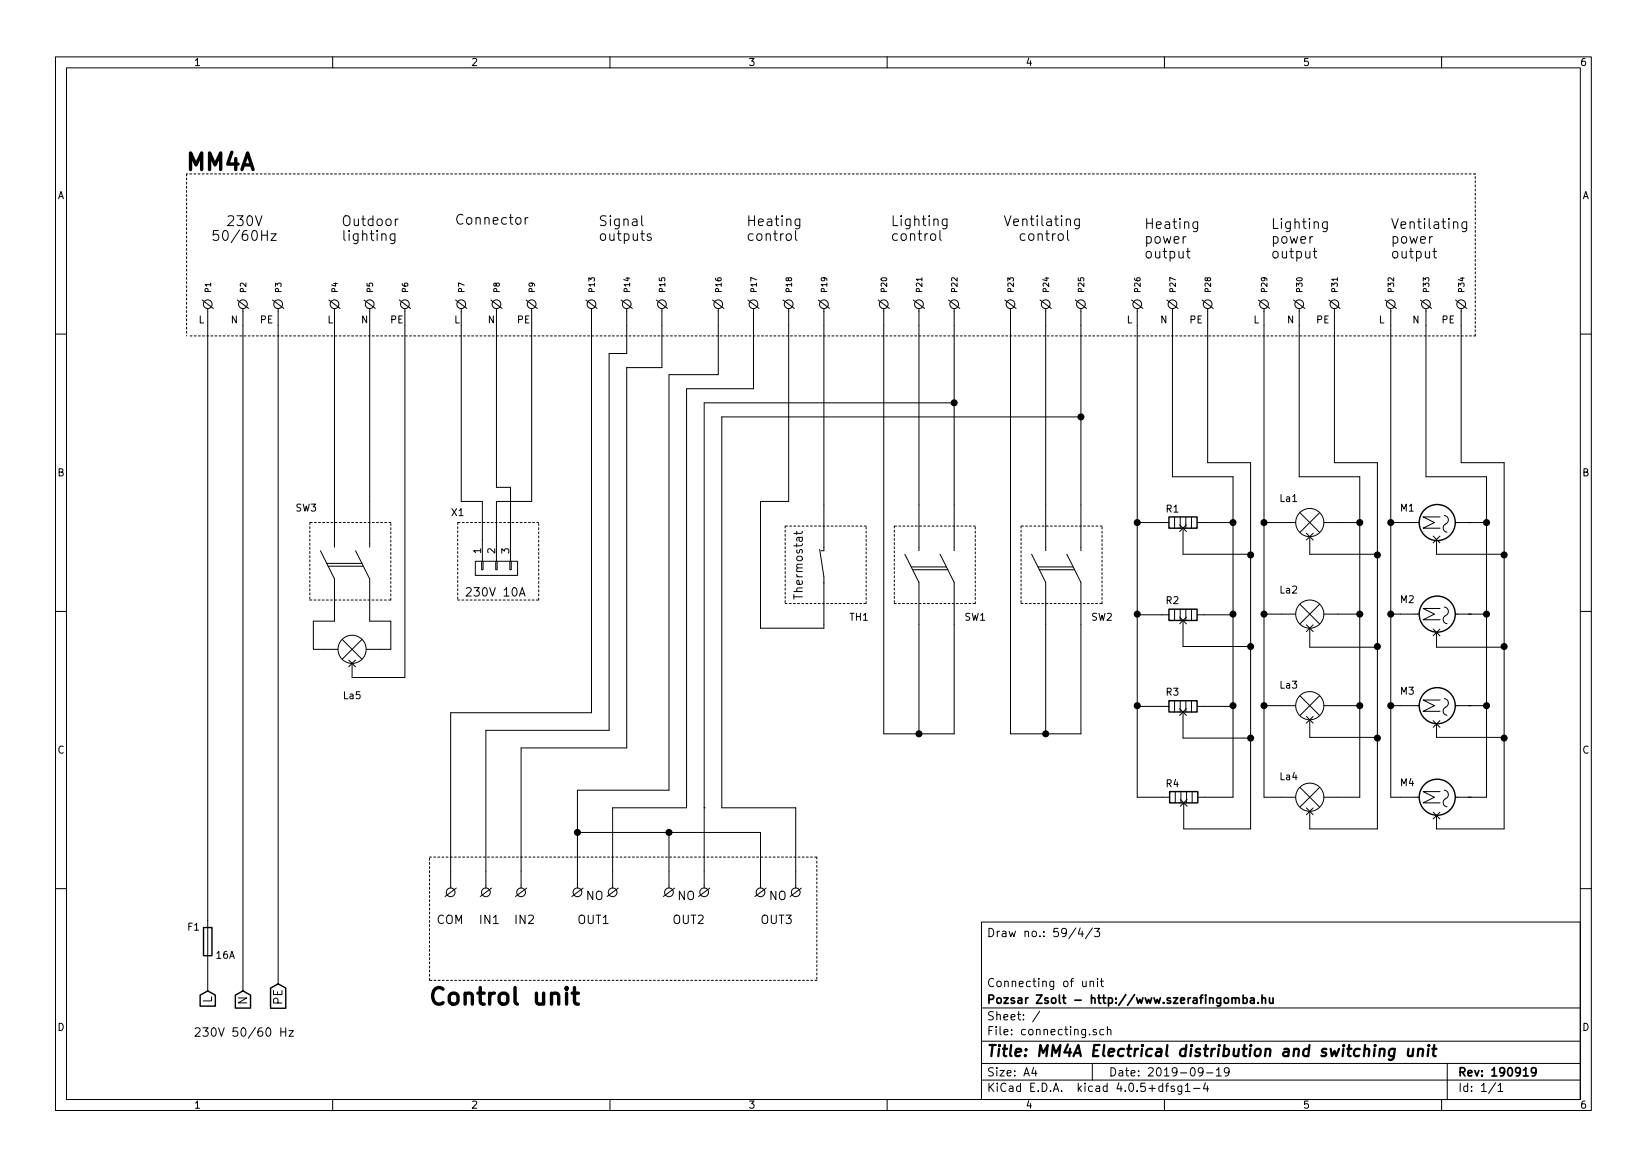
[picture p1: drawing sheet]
<svg xmlns="http://www.w3.org/2000/svg" width="297mm" height="210mm" viewBox="0 0 297 210" stroke-linecap="round" stroke-linejoin="round" font-family="sans-serif">
<g fill="none" stroke="#000" stroke-width=".18">
<path d="M10 10.3h277v189.9h-277zM12 12.2h273v186.1h-273zM60 10.3v1.9M110 10.3v1.9M160 10.3v1.9M210 10.3v1.9M260 10.3v1.9M46.1 38.9l.6 1.8 .5-1.8M71.8 39.5l-.3 .1-.2 .2M94.7 39.2v1.2M95.2 39.2l-.3 .1-.2 .3M115.7 38.9v1.5l.3 .3"/>
<path d="M144.2 39.5v1.4a.49 .49 0 0 1-.7 .3M144.2 39.6h-.6l-.2 .2v.5a.56 .56 0 0 0 .7 .4l.1-.1M170.8 39.5v1.4a.49 .49 0 0 1-.8 .3M170.8 39.6h-.7l-.2 .2v.5a.56 .56 0 0 0 .7 .4l.2-.1M194.7 39.5v1.4a.49 .49 0 0 1-.8 .3M194.7 39.6h-.7l-.2 .2v.5a.56 .56 0 0 0 .7 .4l.2-.1M216 40v1.4a.49 .49 0 0 1-.8 .3M239.4 40v1.4a.49 .49 0 0 1-.8 .3M264.5 40v1.4a.49 .49 0 0 1-.7 .3M36.4 54.1l2.1 1.5M37.5 55.6v123.1M42.8 54.1l2 1.5"/>
<path d="M43.8 55.6v123.1M47.2 42.4h1M48.2 41.6v1.8M48.9 42.2h.9l-.9 1.2h.9M49.1 54.1l2.1 1.5M50.2 55.6v121.8M59.3 54.1l2 1.5M60.3 55.6v42.4M65.7 54.1l2 1.5M66.7 55.6v42.4M71.2 42.2v1.4a.49 .49 0 0 1-.7 .3M71.2 42.2h-.7l-.1 .3v.5a.56 .56 0 0 0 .6 .4l.2-.1"/>
<path d="M72 54.1l2 1.5M73 55.6v66.6h-9.5v-2.6M82.2 54.1l2 1.5M83.2 55.6v34.8h3.8v10.8M88.5 54.1l2.1 1.5M89.5 55.6v32.3h2.6v13.3M94.9 54.1l2 1.5M95.9 55.6v34.8h-6.4v10.8M105.7 54.1l2 1.5M106.7 55.6v72.9h-25.4v31.6M112 54.1l2 1.5M113 55.6v8.1h-3.1v68h-22.3v28.4"/>
<path d="M117.4 42.2h-.4l-.3 .2 .1 .3 .6 .1v.5l-.2 .1-.5-.1M118.4 54.1l2 1.5M119.4 55.6v10.7h-6.4v68.6h-19v25.2M128.5 54.1l2.1 1.5M129.5 55.6v12h-8.9v74.9h-16.5v17.6M134.9 54.1l2 1.5M135.9 55.6v14.5h-12.1v75.6h-13.3v14.4M141.2 54.1l2.1 1.5M142.2 55.6v34.8h-5v22.9h11.4v-9.3l-.8-4.9M143.5 41.6v1.5l.2 .3M147.6 54.1l2 1.5M148.6 55.6v43.1"/>
<path d="M158.4 54.1l2 1.5M159.4 55.6v76.7h12.7v-27.3l-2.6-5.1M164.7 54.1l2.1 1.5M165.7 55.6v43.1M169.5 41.6v1.5l.3 .3M171.1 54.1l2 1.5M172.1 55.6v43.1M181.2 54.1l2.1 1.5M182.2 55.6v76.7h12.7v-27.3l-2.5-5.1M187.6 54.1l2 1.5M188.6 55.6v43.1M191 42.2a.49 .49 0 0 1 .8 .3l-.1 .7a.49 .49 0 0 1-.5 .2 .49 .49 0 0 1-.4-.4v-.5z"/>
<path d="M192.5 41.6v1.5l.3 .3M193.9 54.1l2.1 1.5M194.9 55.6v43.1M204.1 54.1l2 1.5M205.1 55.6v88.2h5.8M210.4 54.1l2.1 1.5M211.5 55.6v30.4h10.9v57.8h-6.4M214 45.3h.6M214.2 44.7v1.6l.4 .2M216 40.1h-.7l-.2 .2v.5a.56 .56 0 0 0 .7 .4l.2-.1M216.8 54.1l2 1.5M217.8 55.6v27.8h7.8v66.1h-12.1v-4.5"/>
<path d="M226.9 54.1l2.1 1.5M228 55.6v88.2h5.7M233.3 54.1l2 1.5M234.3 55.6v30.4h10.9v57.8h-6.4M236.8 45.3h.7M237.1 44.7v1.6l.4 .2M239.4 40.1h-.7l-.2 .2v.5a.56 .56 0 0 0 .7 .4l.2-.1M239.6 54.1l2.1 1.5M240.7 55.6v27.8h7.7v66.1h-12.2v-3.2M249.8 54.1l2 1.5M250.8 55.6v88.2h5.2M256.2 54.1l2 1.5"/>
<path d="M257.2 55.6v30.4h10.9v57.8h-5.6M258.4 45.3h.7M258.7 44.7v1.6l.4 .2M262.5 54.1l2 1.5M263.5 55.6v27.8h7.8v66.1h-12.2v-2.4M264.5 40.1h-.7l-.1 .2v.5a.56 .56 0 0 0 .6 .4l.2-.1M10 60.2h2M172.1 72.6h-45.1v87.5M194.9 75.2h-64.7v70.5h13.3v14.4M285 60.2h2M57.8 99.3l2.5 5.1v7.6h-3.8v5.1h4.5M60.3 98v.7z"/>
<path d="M64.1 99.3l2.6 5.1v7.6h3.8v5.1h-4.5M66.7 98v.7zM143.7 95.8v.6M144.7 95.8l-.2 .4h-1.3M148.1 99.3h.5M148.6 98.7v.6zM163.2 99.9l2.5 5.1v27.3M165.7 98.7v.6zM172.1 98.7v.6zM186.1 99.9l2.5 5.1v27.3M188.6 98.7v.6zM194.9 98.7v.6z"/>
<path d="M205.1 94.2h5.7M211.8 93.2v2M212.8 94.6l1.2 1.3M212.9 93.2v2M213.4 95.5v4.4h12.2M213.9 93.2v2M214 94.6l-1.2 1.3M214.9 93.2v2M215.9 94.2h6.5M228 94.2h5.7M234.4 92.5l3.6 3.5M235.6 96.2l1.2 1.2"/>
<path d="M236.2 97v2.9h12.2M236.8 96.2l-1.2 1.2M238 92.5l-3.6 3.5M238.8 94.2h6.4M250.8 94.2h5.2M258.5 96.7l1.2 1.2M259.1 97.5v2.4h12.2M259.7 96.7l-1.2 1.2M259.7 93.2h-3l2 1-2 1h3M260.5 93a.82 .82 0 0 1 .7 .7 .82 .82 0 0 1-.6 .9 .79 .79 0 0 0-.3 .8 .79 .79 0 0 0 .7 .6M262.5 94.2h5.6M10 110.3h2"/>
<path d="M58.9 101.6h6.4M59.2 102.1h6.3M61.7 115.3l3.6 3.6M62.9 119l1.2 1.2M64.1 119l-1.2 1.2M65.3 115.3l-3.6 3.6M85.7 101.2h7.6v2.6h-7.6zM86.9 101.2h.2v1.5h-.2zM89.4 101.2h.3v1.5h-.3zM91.9 101.2h.3v1.5h-.3zM93.7 107.5l.5-1.5 .5 1.5M93.8 107.1h.7"/>
<path d="M164.3 102.2h6.4M164.6 102.7h6.3M187.2 102.2h6.3M187.5 102.7h6.3M205.1 110.9h5.7M211.8 109.8v2.1M212.8 111.3l1.2 1.2M212.9 109.8v2.1M213.4 112.1v4.5h12.2M213.9 109.8v2.1M214 111.3l-1.2 1.2M214.9 109.8v2.1"/>
<path d="M215.9 110.9h6.5M228 110.7h5.7M234.4 109l3.6 3.5M235.6 112.7l1.2 1.2M236.2 113.3v3.4h12.2M236.8 112.7l-1.2 1.2M238 109l-3.6 3.5M238.8 110.7h6.4M250.8 110.7h5.2M258.5 113.4l1.2 1.2M259.1 114v2.7h12.2M259.7 113.4l-1.2 1.2"/>
<path d="M259.7 109.7h-3l2 1-2 1.1h3M260.5 109.5a.82 .82 0 0 1 .7 .7 .82 .82 0 0 1-.6 .9 .79 .79 0 0 0-.3 .8 .79 .79 0 0 0 .7 .6M262.5 110.7h5.6M285 110.3h2M205.1 127.4h5.7M211.8 126.4v2M212.8 127.8l1.2 1.2M212.9 126.4v2M213.4 128.6v4.5h12.2M213.9 126.4v2M214 127.8l-1.2 1.2M214.9 126.4v2"/>
<path d="M215.9 127.4h6.5M228 127.2h5.7M234.4 125.5l3.6 3.5M235.6 129.2l1.2 1.2M236.2 129.8v3.2h12.2M236.8 129.2l-1.2 1.2M238 125.5l-3.6 3.5M238.8 127.2h6.4M250.8 127.2h5.2M258.5 129.9l1.2 1.3M259.1 130.6v2.4h12.2M259.7 129.9l-1.2 1.3"/>
<path d="M259.7 126.2h-3l2 1-2 1.1h3M260.5 126a.82 .82 0 0 1 .7 .8 .82 .82 0 0 1-.6 .8 .79 .79 0 0 0-.3 .8 .79 .79 0 0 0 .7 .6M262.5 127.2h5.6M104.1 150.1h33.1v10M120.6 150.1v10M127 145.7h.1M212 142.7v2.1M212.9 144.2l1.2 1.2M213 142.7v2.1M214 142.7v2.1M214.1 144.2l-1.2 1.2M215 142.7v2.1"/>
<path d="M234.4 142l3.6 3.5M235.6 145.7l1.2 1.2M236.8 145.7l-1.2 1.2M238 142l-3.6 3.5M258.5 146.5l1.2 1.2M259.7 146.5l-1.2 1.2M259.7 142.7h-3l2 1.1-2 1h3M260.5 142.5a.82 .82 0 0 1 .7 .8 .82 .82 0 0 1-.6 .8 .79 .79 0 0 0-.3 .8 .79 .79 0 0 0 .7 .6M10 160.2h2M82.3 160.1l-2 1.6M88.6 160.1l-2 1.6M95 160.1l-2 1.6"/>
<path d="M105.2 160.1l-2.1 1.6M111.5 160.1l-2 1.6M121.7 160.1l-2.1 1.6M128 160.1l-2 1.6M138.2 160.1l-2.1 1.6M144.5 160.1l-2 1.6M177 166.3h108v32h-108zM194 167.3l-1.2 2M194.8 167.3l-.3 1.1h.9M195.2 167.9v1M195.2 176.9l.1 .9 .4 .1 .2-.1M195.9 176.9v1"/>
<path d="M196.6 177.1l.2-.2 .4 .1v.9M196.6 176.9v1M197 167.3l-1.2 2M197.4 167.4h.9l-.5 .6 .4 .1v.7l-.2 .1-.6-.1M197.9 176.4v.2M197.9 176.9v1M198.5 176.9h.5M198.7 176.4v1.3l.3 .2M285 160.2h2M50.6 185.3v1.6M50.6 186.1h.9M51.5 185.3v1.6"/>
<path d="M52.1 185.8h.8l-.8 1.1h.8M60 198.3v1.9M110 198.3v1.9M160 198.3v1.9M177 194.8h108M177 191.8h108M177 187.8h108M177 181.8h108M186.4 192.5l-.3 1h.9M186.8 193v1M187.5 182.3l-1.3 2M197 191.8v3"/>
<path d="M197.7 185.7a.37 .37 0 0 0-.6 .1l.1 .2 .5 .2 .1 .1-.2 .3-.5-.1M199.1 185.7l-.5-.1-.3 .3 .1 .6 .2 .1 .5-.1M199.7 185.7l.2-.1 .4 .1 .1 .9M199.7 185.1v1.5M210 198.3v1.9M210.2 195.8h.6M210.8 195.3l-.4 .2v1.3M211.8 195.9a.37 .37 0 0 0-.6 .1l.1 .3 .5 .1 .1 .1-.3 .3-.4-.1M213.1 195.8v1.4l-.2 .1h-.4M213.1 195.9l-.4-.1-.3 .3 .1 .6 .2 .1 .4-.1M213.8 195.8l.4-.5v1.5M213.8 196.8h.8"/>
<path d="M215.3 196.3h1.1M217 193.2l-.3 .3h-.3l-.3-.3v-.4l.2-.2 .4-.1 .2 .2a1.19 1.19 0 0 1-.2 1.2l-.4 .1M217.4 195.2l-.4 1.1h1M217.6 193.5h1.1M217.8 195.8v1M219.4 193l.4-.5v1.5M219.4 194h.8M221.7 193.2l-.3 .3h-.3l-.3-.3v-.4l.2-.2 .4-.1 .2 .2a1.19 1.19 0 0 1-.2 1.2l-.4 .1M260 198.3v1.9M261 191.8v6.5M269.7 195.2l-1.2 2M270.2 195.8l.4-.5v1.5"/>
<path d="M270.2 196.8h.8"/>
<circle cx="37.5" cy="54.9" r=".79"/>
<circle cx="43.8" cy="54.9" r=".79"/>
<circle cx="50.2" cy="54.9" r=".79"/>
<circle cx="60.3" cy="54.9" r=".79"/>
<circle cx="66.7" cy="54.9" r=".79"/>
<circle cx="73" cy="54.9" r=".79"/>
<circle cx="83.2" cy="54.9" r=".79"/>
<circle cx="89.5" cy="54.9" r=".79"/>
<circle cx="95.9" cy="54.9" r=".79"/>
<circle cx="106.7" cy="54.9" r=".79"/>
<circle cx="113" cy="54.9" r=".79"/>
<circle cx="119.4" cy="54.9" r=".79"/>
<circle cx="129.5" cy="54.9" r=".79"/>
<circle cx="135.9" cy="54.9" r=".79"/>
<circle cx="142.2" cy="54.9" r=".79"/>
<circle cx="148.6" cy="54.9" r=".79"/>
<circle cx="159.4" cy="54.9" r=".79"/>
<circle cx="165.7" cy="54.9" r=".79"/>
<circle cx="172.1" cy="54.9" r=".79"/>
<circle cx="182.2" cy="54.9" r=".79"/>
<circle cx="188.6" cy="54.9" r=".79"/>
<circle cx="194.9" cy="54.9" r=".79"/>
<circle cx="205.1" cy="54.9" r=".79"/>
<circle cx="211.5" cy="54.9" r=".79"/>
<circle cx="217.8" cy="54.9" r=".79"/>
<circle cx="228" cy="54.9" r=".79"/>
<circle cx="234.3" cy="54.9" r=".79"/>
<circle cx="240.7" cy="54.9" r=".79"/>
<circle cx="250.8" cy="54.9" r=".79"/>
<circle cx="257.2" cy="54.9" r=".79"/>
<circle cx="263.5" cy="54.9" r=".79"/>
<circle cx="236.2" cy="94.2" r="2.54"/>
<circle cx="63.5" cy="117.1" r="2.54"/>
<circle cx="236.2" cy="110.7" r="2.54"/>
<circle cx="236.2" cy="127.2" r="2.54"/>
<circle cx="236.2" cy="143.8" r="2.54"/>
<circle cx="81.3" cy="160.9" r=".79"/>
<circle cx="87.6" cy="160.9" r=".79"/>
<circle cx="94" cy="160.9" r=".79"/>
<circle cx="104.1" cy="160.9" r=".79"/>
<circle cx="110.5" cy="160.9" r=".79"/>
<circle cx="120.6" cy="160.9" r=".79"/>
<circle cx="127" cy="160.9" r=".79"/>
<circle cx="137.2" cy="160.9" r=".79"/>
<circle cx="143.5" cy="160.9" r=".79"/>
</g>
<g fill="none" stroke="#000" stroke-width=".3">
<path d="M222.2 179.9v1M224.2 179.4v1.5M227.6 179.4v1.5M229 179.9v.9l.4 .1 .2-.1M229.6 179.9v1M222.2 180.1l.2-.2 .4 .1v.9M222.8 180.1a.36 .36 0 0 1 .4-.2 .36 .36 0 0 1 .3 .2v.8M224.2 180l.4-.1 .3 .3-.1 .6h-.6M225.6 180h.5l.1 .9M226.2 180.3l-.5 .1-.2 .2 .2 .3 .5-.1M226.9 180.8v.1M227.6 180.1l.2-.2 .4 .1v.9"/>
<path d="M277 193.2l-.2 .3h-.3l-.3-.3v-.4l.1-.2 .5-.1 .2 .2a1.19 1.19 0 0 1-.2 1.2l-.5 .1"/>
</g>
<path d="M248.9 189.3a.52 .52 0 0 1 .8 .1l-.1 1M251.6 189.1l-.2 1.6a.6 .6 0 0 1-.9 .3M251.6 189.2a.7 .7 0 0 0-1.1 .3v.8l.3 .1 .6-.1M254 189.1v1.2a.56 .56 0 0 0 .7 0M254.9 189.1l-.2 1.3M255.8 189.3a.52 .52 0 0 1 .9 .1l-.2 1M255.8 189.1l-.1 1.3M257.6 189.1l-.1 1.3M257.7 188.4v.2l.1-.1-.1-.1v.2M258.3 189.1h.8M258.7 188.4l-.2 1.8v.1l.4 .1" fill="none" stroke="#000" stroke-width=".41"/>
<g fill="none" stroke="#000" stroke-width=".25">
<path d="M210.8 93.2h5.1v2h-5.1zM210.8 109.8h5.1v2.1h-5.1zM210.8 126.4h5.1v2h-5.1zM210.9 142.7h5.1v2.1h-5.1zM36.1 179.4l1.4-.7 1.3 .7v2h-2.7zM36.7 167.3h1.5v5h-1.5zM42.4 179.4l1.4-.7 1.4 .7v2.4h-2.8zM48.8 178.2l1.4-.8 1.3 .8v3.6h-2.7z"/>
<circle cx="259.2" cy="94.2" r="3.3"/>
<circle cx="259.2" cy="110.7" r="3.3"/>
<circle cx="259.2" cy="127.2" r="3.3"/>
<circle cx="259.2" cy="143.8" r="3.3"/>
</g>
<g fill="none" stroke="#000" stroke-width=".18" stroke-dasharray=".3 .4">
<path d="M33.7 31.4v29.2M266.1 31.4h-232.4M34.3 60.6h231.8M266.1 60.6v-29.2M55.9 94.2v14M70.5 94.2h-14.6M82.5 94.2v14M97.2 94.2h-14.7M141.6 94.9v13.9M156.2 94.9h-14.6M161.3 94.9v13.9M175.9 94.9h-14.6"/>
<path d="M184.1 94.9v13.9M198.8 94.9h-14.7M55.9 108.2h14.6M70.5 108.2v-14M82.5 108.2h14.7M97.2 108.2v-14M141.6 108.8h14.6M156.2 108.8v-13.9M161.3 108.8h14.6M175.9 108.8v-13.9M184.1 108.8h14.7M198.8 108.8v-13.9"/>
<path d="M77.5 154.6h69.8M147.3 154.6v22.2M77.5 176.8v-22.2M147.3 176.8h-69.8"/>
</g>
<g fill="#000" stroke="#000" stroke-width=".25">
<circle cx="172.1" cy="72.6" r=".51"/>
<circle cx="194.9" cy="75.2" r=".51"/>
<circle cx="205.1" cy="94.2" r=".51"/>
<circle cx="222.4" cy="94.2" r=".51"/>
<circle cx="228" cy="94.2" r=".51"/>
<circle cx="245.2" cy="94.2" r=".51"/>
<circle cx="250.8" cy="94.2" r=".51"/>
<circle cx="268.1" cy="94.2" r=".51"/>
<circle cx="205.1" cy="110.7" r=".51"/>
<circle cx="222.4" cy="110.7" r=".51"/>
<circle cx="225.6" cy="100.1" r=".51"/>
<circle cx="225.6" cy="116.6" r=".51"/>
<circle cx="228" cy="110.7" r=".51"/>
<circle cx="245.2" cy="110.7" r=".51"/>
<circle cx="248.4" cy="100.1" r=".51"/>
<circle cx="248.4" cy="116.6" r=".51"/>
<circle cx="250.8" cy="110.7" r=".51"/>
<circle cx="268.1" cy="110.7" r=".51"/>
<circle cx="271.3" cy="116.6" r=".51"/>
<circle cx="271.3" cy="100.1" r=".51"/>
<circle cx="165.7" cy="132.3" r=".51"/>
<circle cx="188.6" cy="132.3" r=".51"/>
<circle cx="205.1" cy="127.2" r=".51"/>
<circle cx="222.4" cy="127.2" r=".51"/>
<circle cx="225.6" cy="133.1" r=".51"/>
<circle cx="228" cy="127.2" r=".51"/>
<circle cx="245.2" cy="127.2" r=".51"/>
<circle cx="248.4" cy="133.1" r=".51"/>
<circle cx="250.8" cy="127.2" r=".51"/>
<circle cx="268.1" cy="127.2" r=".51"/>
<circle cx="271.3" cy="133.1" r=".51"/>
<circle cx="104.1" cy="150.1" r=".51"/>
<circle cx="120.7" cy="150.1" r=".51"/>
</g>
<path d="M103.2 179.1h1.1M103.6 178.1v2.6l.2 .2 .5 .2" fill="none" stroke="#000" stroke-width=".61"/>
<g font-size="4.2">
<text x="33.7" y="30.7">MM4A</text>
<text x="77.5" y="181.2">Control unit</text>
</g>
<text font-size="2.8" x="178" y="190.5">Title: MM4A Electrical distribution and switching unit</text>
<g font-size="2.5">
<text x="39.5" y="40.8">230V</text>
<text x="61.6" y="40.8">Outdoor</text>
<text x="82" y="40.5">Connector</text>
<text x="107.9" y="40.8">Signal</text>
<text x="134.6" y="40.8">Heating</text>
<text x="160.7" y="40.8">Lighting</text>
<text x="181" y="40.8">Ventilating</text>
<text x="206.4" y="41.3">Heating</text>
<text x="229.2" y="41.3">Lighting</text>
<text x="250.8" y="41.3">Ventilating</text>
<text x="38.1" y="43.4">50/60Hz</text>
<text x="61.6" y="43.4">lighting</text>
<text x="107.9" y="43.4">outputs</text>
<text x="134.6" y="43.4">control</text>
<text x="160.7" y="43.4">control</text>
<text x="182.4" y="43.4">control</text>
<text x="206.4" y="43.9">power</text>
<text x="206.4" y="46.6">output</text>
<text x="229.2" y="43.9">power</text>
<text x="229.2" y="46.6">output</text>
<text x="250.8" y="43.9">power</text>
<text x="250.8" y="46.6">output</text>
</g>
<g font-size="2.1">
<text x="83.8" y="107.6">230V 10A</text>
<text x="144.8" y="108.2" transform="rotate(-90 144.8 108.2)">Thermostat</text>
<text x="78.7" y="166.6">COM</text>
<text x="86.4" y="166.6">IN1</text>
<text x="92.7" y="166.6">IN2</text>
<text x="104.1" y="166.6">OUT1</text>
<text x="105.7" y="162.3">NO</text>
<text x="121.3" y="166.6">OUT2</text>
<text x="122.2" y="162.3">NO</text>
<text x="137.2" y="166.6">OUT3</text>
<text x="138.7" y="162.3">NO</text>
<text x="178" y="169">Draw no.: 59/4/3</text>
<text x="178" y="178">Connecting of unit</text>
<text x="38.2" y="180.9" transform="rotate(-90 38.2 180.9)">L</text>
<text x="44.6" y="181.1" transform="rotate(-90 44.6 181.1)">N</text>
<text x="50.9" y="181.1" transform="rotate(-90 50.9 181.1)">PE</text>
<text x="178" y="184">Sheet: /</text>
<text x="178" y="181">Pozsar Zsolt - http://www.szerafingomba.hu</text>
<text x="34.9" y="186.9">230V 50/60 Hz</text>
<text x="178" y="186.7">File: connecting.sch</text>
<text x="178" y="196.9">KiCad E.D.A. kicad 4.0.5+dfsg1-4</text>
<text x="178" y="194.1">Size: A4</text>
<text x="200" y="194.1">Date: 2019-09-19</text>
<text x="263" y="194.1">Rev: 190919</text>
<text x="263" y="196.9">Id: 1/1</text>
</g>
<g font-size="1.8">
<text x="35" y="11.9">1</text>
<text x="85" y="11.9">2</text>
<text x="135" y="11.9">3</text>
<text x="185" y="11.9">4</text>
<text x="235" y="11.9">5</text>
<text x="285" y="11.9">6</text>
<text x="10.4" y="35.9">A</text>
<text x="285.4" y="35.9">A</text>
<text x="35.7" y="58.3">L</text>
<text x="41.7" y="58.3">N</text>
<text x="46.9" y="58.3">PE</text>
<text x="59" y="58.3">L</text>
<text x="65.2" y="58.3">N</text>
<text x="70.4" y="58.3">PE</text>
<text x="81.8" y="58.3">L</text>
<text x="88" y="58.3">N</text>
<text x="93.3" y="58.3">PE</text>
<text x="203.1" y="58.3">L</text>
<text x="209.3" y="58.3">N</text>
<text x="214.6" y="58.3">PE</text>
<text x="226" y="58.3">L</text>
<text x="232.2" y="58.3">N</text>
<text x="237.4" y="58.3">PE</text>
<text x="248.6" y="58.3">L</text>
<text x="254.8" y="58.3">N</text>
<text x="260" y="58.3">PE</text>
<text x="10.4" y="85.9">B</text>
<text x="285.4" y="85.9">B</text>
<text x="53.3" y="92.2">SW3</text>
<text x="81.5" y="93">X1</text>
<text x="210.3" y="92.4">R1</text>
<text x="230.9" y="90.5">La1</text>
<text x="252.6" y="92.2">M1</text>
<text x="86.7" y="99.8" transform="rotate(-90 86.7 99.8)">1</text>
<text x="89.3" y="99.8" transform="rotate(-90 89.3 99.8)">2</text>
<text x="91.8" y="99.8" transform="rotate(-90 91.8 99.8)">3</text>
<text x="230.9" y="107">La2</text>
<text x="153.3" y="111.9">TH1</text>
<text x="174" y="111.9">SW1</text>
<text x="196.8" y="111.9">SW2</text>
<text x="210.3" y="108.9">R2</text>
<text x="252.6" y="108.7">M2</text>
<text x="210.3" y="125.4">R3</text>
<text x="230.9" y="124.1">La3</text>
<text x="252.6" y="125.2">M3</text>
<text x="62" y="126.1">La5</text>
<text x="10.4" y="135.9">C</text>
<text x="285.4" y="135.9">C</text>
<text x="210.3" y="141.9">R4</text>
<text x="230.9" y="140.7">La4</text>
<text x="252.6" y="141.8">M4</text>
<text x="33.9" y="167.8">F1</text>
<text x="39" y="172.9">16A</text>
<text x="10.4" y="185.9">D</text>
<text x="285.4" y="185.9">D</text>
<text x="35" y="199.9">1</text>
<text x="85" y="199.9">2</text>
<text x="135" y="199.9">3</text>
<text x="185" y="199.9">4</text>
<text x="235" y="199.9">5</text>
<text x="285" y="199.9">6</text>
</g>
<g font-size="1.4">
<text x="38" y="52.7" transform="rotate(-90 38 52.7)">P1</text>
<text x="44.4" y="52.7" transform="rotate(-90 44.4 52.7)">P2</text>
<text x="50.7" y="52.7" transform="rotate(-90 50.7 52.7)">P3</text>
<text x="60.9" y="52.7" transform="rotate(-90 60.9 52.7)">P4</text>
<text x="67.3" y="52.7" transform="rotate(-90 67.3 52.7)">P5</text>
<text x="73.6" y="52.7" transform="rotate(-90 73.6 52.7)">P6</text>
<text x="83.8" y="52.7" transform="rotate(-90 83.8 52.7)">P7</text>
<text x="90.1" y="52.7" transform="rotate(-90 90.1 52.7)">P8</text>
<text x="96.5" y="52.7" transform="rotate(-90 96.5 52.7)">P9</text>
<text x="107.3" y="52.6" transform="rotate(-90 107.3 52.6)">P13</text>
<text x="113.6" y="52.6" transform="rotate(-90 113.6 52.6)">P14</text>
<text x="120" y="52.6" transform="rotate(-90 120 52.6)">P15</text>
<text x="130.1" y="52.6" transform="rotate(-90 130.1 52.6)">P16</text>
<text x="136.5" y="52.6" transform="rotate(-90 136.5 52.6)">P17</text>
<text x="142.8" y="52.6" transform="rotate(-90 142.8 52.6)">P18</text>
<text x="149.2" y="52.6" transform="rotate(-90 149.2 52.6)">P19</text>
<text x="160" y="52.6" transform="rotate(-90 160 52.6)">P20</text>
<text x="166.3" y="52.6" transform="rotate(-90 166.3 52.6)">P21</text>
<text x="172.7" y="52.6" transform="rotate(-90 172.7 52.6)">P22</text>
<text x="182.8" y="52.6" transform="rotate(-90 182.8 52.6)">P23</text>
<text x="189.2" y="52.6" transform="rotate(-90 189.2 52.6)">P24</text>
<text x="195.5" y="52.6" transform="rotate(-90 195.5 52.6)">P25</text>
<text x="205.7" y="52.6" transform="rotate(-90 205.7 52.6)">P26</text>
<text x="212" y="52.6" transform="rotate(-90 212 52.6)">P27</text>
<text x="218.4" y="52.6" transform="rotate(-90 218.4 52.6)">P28</text>
<text x="228.5" y="52.6" transform="rotate(-90 228.5 52.6)">P29</text>
<text x="234.9" y="52.6" transform="rotate(-90 234.9 52.6)">P30</text>
<text x="241.2" y="52.6" transform="rotate(-90 241.2 52.6)">P31</text>
<text x="251.4" y="52.6" transform="rotate(-90 251.4 52.6)">P32</text>
<text x="257.8" y="52.6" transform="rotate(-90 257.8 52.6)">P33</text>
<text x="264.1" y="52.6" transform="rotate(-90 264.1 52.6)">P34</text>
</g>
</svg>
